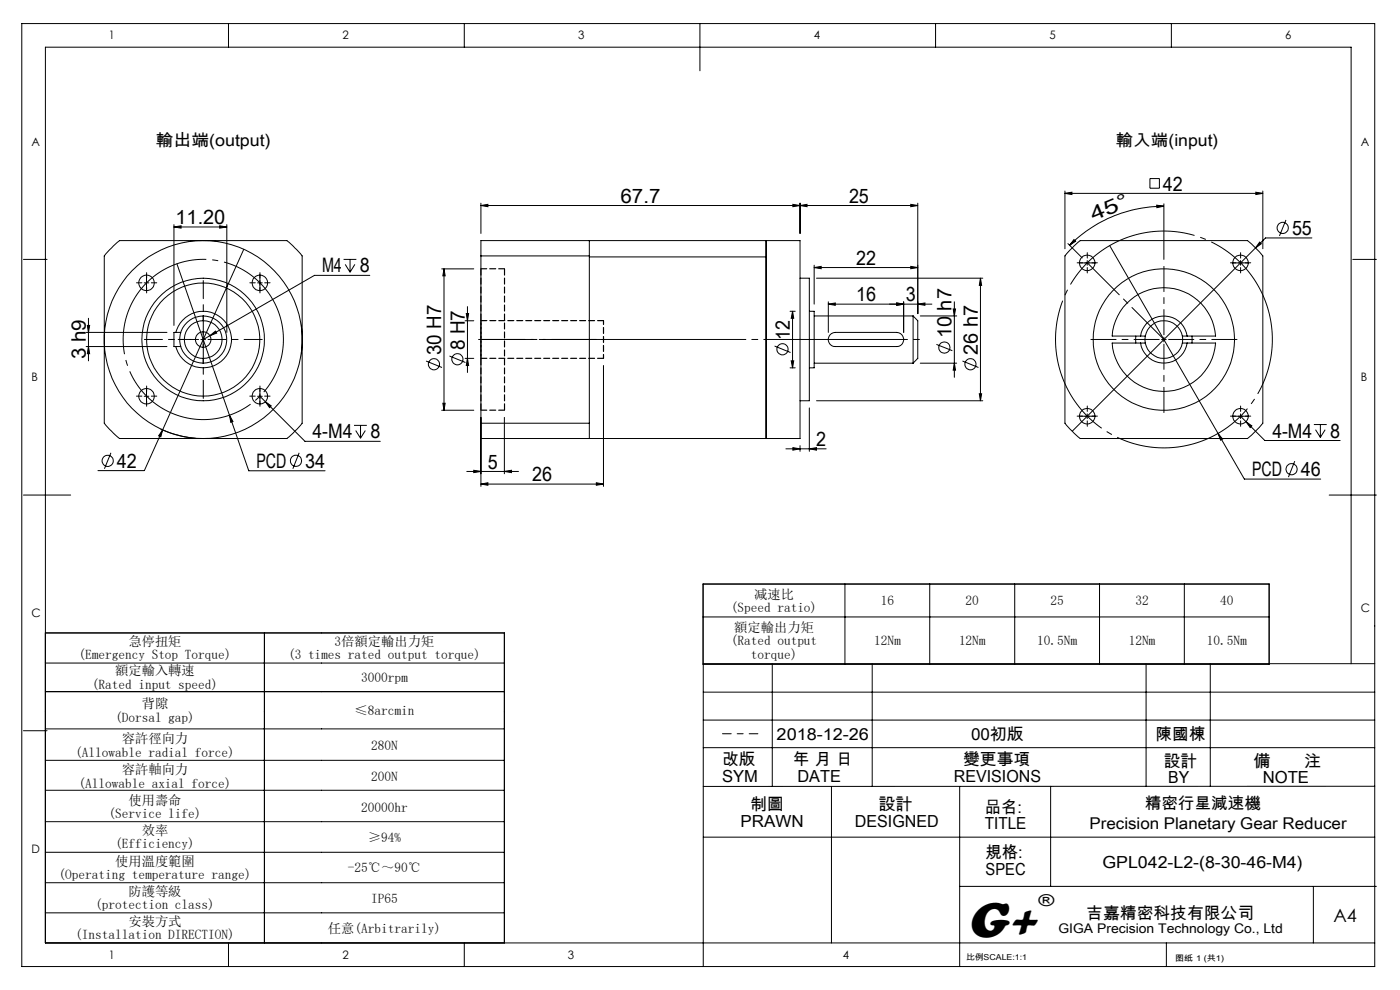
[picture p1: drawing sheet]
<svg xmlns="http://www.w3.org/2000/svg" width="297mm" height="210mm" viewBox="0 0 297 210" stroke-linecap="round" stroke-linejoin="round" font-family="sans-serif">
<g fill="none" stroke="#000" stroke-width=".21">
<path d="M4.6 5h287v200h-287zM48.5 5v5M98.5 5v5M148.5 5v10M198.5 5v5M248.5 5v5M243.9 37.9h2.1v2h-2.1zM5 55h5M23.2 53l2.2-2h35.5l1.3 1.2 1.9 2.1v35.5l-1.1 1.3-2.1 1.9h-35.5l-1.3-1.1-2-2.1v-35.5zM30.6 60h1M31.1 58.3a1.66 1.66 0 0 1 1.6 1.7 1.66 1.66 0 0 1-1.6 1.7M31.1 58.3a1.66 1.66 0 0 0-1.7 1.7 1.66 1.66 0 0 0 1.7 1.7"/>
<path d="M31.1 58.3v3.4M36.9 48.1l1.5-.2v.5zM36.9 47.7v21.3M36.9 48.1h11.2M37.5 56l15.3 43.9h16.2M46.6 47.9l1.5 .2-1.5 .3zM48.1 47.7v22.8M51.7 52.9l-21.1 46.9h-9.8M54.6 60h1M55.1 58.3a1.66 1.66 0 0 1 1.7 1.7 1.66 1.66 0 0 1-1.7 1.7M55.1 58.3a1.66 1.66 0 0 0-1.6 1.7 1.66 1.66 0 0 0 1.6 1.7M55.1 58.3v3.4"/>
<path d="M72.9 55h2.7M73.2 56.1l1.1 1.6M74.3 55v2.7M75.3 56.1l-1 1.6M78.5 58.4h-11.8l-22.2 12.8M93.7 57h6.8M94.2 57v30M94.2 57l.2 1.5h-.5zM102 54.3v-3.3h67.7v42h-67.7v-3.2h23M102 54.3v48.9M102 54.3h23M102 43.6l1.5-.3v.5z"/>
<path d="M102 43.1v6.4M102 43.6h92.7M125 51v3.3M125 54.5h37.5M125 54.3v35.5M162.5 51v42zM168.2 43.3l1.5 .3-1.5 .2zM169.7 59h2v26h-2M169.7 43.6l1.5-.3v.5zM169.7 43.1v6.4M172.7 56.8l1.5-.3v.5zM172.7 56.3v8.2"/>
<path d="M172.7 56.8h22M173.2 59h35.3M193.2 43.3l1.5 .3-1.5 .2zM193.2 56.5l1.5 .3-1.5 .2zM194.7 43.1v23.4M208 59l.2 1.5h-.4zM208 59v26M225.9 41l1.5-.2v.5zM225.9 40.5v12.3M225.9 41h42M226.6 51.7l3 3M227 53l2.2-2h35.5l.8 .8 2.4 2.5v35.5l-.7 .9-2.5 2.3h-35.5l-1.3-1.1-2-2.1v-35.5z"/>
<path d="M227.8 50.8l.4 .4-1.3 .8zM229 55.8a1.66 1.66 0 0 1 1.6-1.7 1.66 1.66 0 0 1 1.7 1.7M229 55.8a1.66 1.66 0 0 0 1.6 1.6 1.66 1.66 0 0 0 1.7-1.6M229 55.8h3.3M230.6 55.3v1M235.4 52.1l28.6 49.5h16.2M245.4 43.5l1.5 .2-1.5 .4zM246.9 43.7a28.3 28.3 0 0 0-20 8.3M246.9 43.2v11.8M261.5 55.8a1.66 1.66 0 0 0 1.7 1.6 1.66 1.66 0 0 0 1.6-1.6M261.5 55.8a1.66 1.66 0 0 1 1.7-1.7 1.66 1.66 0 0 1 1.6 1.7M261.5 55.8h3.3"/>
<path d="M263.2 55.3v1M266.4 40.8l1.5 .2-1.5 .3zM267.2 51.4l.4 .3-1.3 .9zM267.9 40.5v12.3M272.8 46.7l-1.4 3.4M278.3 50.5h-9.8l-41 41M287 55h5M18.3 73.5h17.1M18.3 70.5h17.1M18.5 69h.5l-.2 1.5zM18.8 73.5l.2 1.5h-.5zM18.8 67.5v9"/>
<path d="M37.3 70.5a6 6 0 0 1 9.2-3.4 6 6 0 0 1 0 9.8 6 6 0 0 1-9.2-3.4M38.3 70.5h-1.4v3h1.4M42.6 72h1M43.1 67a5 5 0 0 1 5 5 5 5 0 0 1-5 5M43.1 68a4 4 0 0 1 4 4 4 4 0 0 1-4 4M43.1 70.4a1.66 1.66 0 0 1 1.7 1.6 1.66 1.66 0 0 1-1.7 1.7M43.1 70.4a1.66 1.66 0 0 0-1.6 1.6 1.66 1.66 0 0 0 1.6 1.7M43.1 68a4 4 0 0 0-4 4 4 4 0 0 0 4 4M43.1 67a5 5 0 0 0-5 5 5 5 0 0 0 5 5M43.1 67v1M43.1 70.4v3.3M43.1 76v1"/>
<path d="M44.5 71.2l1.2-1 .3 .5zM44.5 71.2l-1.4 .8M90.4 76.6l3.4 1.4M95.4 75.5l3.3 1.4M98.7 76h1.8M98.7 68h1.8M98.9 66.5h.5l-.2 1.5zM99.2 65v14M99.2 76l.2 1.5h-.5zM128 77.5v25.7M164.3 73.4l3.4 1.4M167.6 78h1.1"/>
<path d="M167.6 66h1.1M167.9 76.5h.5l-.3 1.5zM168.1 66l.3 1.5h-.5zM168.1 66v12M171.7 66h1v12h-1M172.7 77h21M172.7 67h21M175.7 64.5l1.5-.2v.5zM175.7 64v6.5M176.1 71l.3-.2 .8-.3h13a1.5 1.5 0 0 1 1.5 1.5 1.5 1.5 0 0 1-1.5 1.5h-13a1.5 1.5 0 0 1-1.4-.9 1.5 1.5 0 0 1 .3-1.6zM190.2 64.3l1.5 .2-1.5 .3zM191.7 64v6.5"/>
<path d="M193.7 67v10M193.7 67l1 1v8l-1 1M194.7 64.5l1.5-.2v.5zM195.2 77h7.8M195.2 67h7.8M197.7 64.5h-22M198.6 73.1l3.4 1.3M202.2 65.5h.5l-.2 1.5zM202.5 77l.2 1.5h-.5zM202.5 64v16M204.2 76.6l3.4 1.4M240.9 71.3v1.5"/>
<path d="M242 71.3a5 5 0 0 1 4.9-4.3 5 5 0 0 1 4.9 4.3M242 71.3h-6.1a11 11 0 0 1 11-10.3 11 11 0 0 1 11 10.3h-6.1M242 72.8a5 5 0 0 0 4.9 4.2 5 5 0 0 0 4.9-4.2M242 72.8h-6.1a11 11 0 0 0 11 10.2 11 11 0 0 0 11-10.2h-6.1M242 72.8h1M242 71.3h1M243 72.8a4 4 0 0 0 3.9 3.2 4 4 0 0 0 3.9-3.2M243 71.3a4 4 0 0 1 3.9-3.3 4 4 0 0 1 3.9 3.3M243 71.3v1.5M246.4 72h1M246.9 71.5v1M250.8 72.8h1"/>
<path d="M250.8 71.3h1M250.8 71.3v1.5M252.9 71.3v1.5M23.5 96.1l-1.3 3.3M30.6 84.1h1M31.1 82.4a1.64 1.64 0 0 1 1.6 1.6 1.64 1.64 0 0 1-1.6 1.7M31.1 82.4a1.64 1.64 0 0 0-1.7 1.6 1.64 1.64 0 0 0 1.7 1.7M31.1 82.4v3.3M34 91a22.4 22.4 0 0 0 7.6 2M34.5 91.2l-.4 1.5-.4-.2zM48.7 88.1l.7 1.3-.4 .2zM54.6 84.1h1"/>
<path d="M55.1 82.4a1.64 1.64 0 0 1 1.7 1.6 1.64 1.64 0 0 1-1.7 1.7M55.1 82.4a1.64 1.64 0 0 0-1.6 1.6 1.64 1.64 0 0 0 1.6 1.7M55.1 82.4v3.3M55.1 84.1l9.6 9.5h16M56.3 85.2l1.2 .9-.3 .4zM63.5 96.1l-1.4 3.3M75.1 90.2h2.7M75.5 91.3l1 1.6M76.5 90.2v2.7M77.5 91.3l-1 1.6M93.7 87h6.8M93.9 85.5h.5l-.2 1.5z"/>
<path d="M100.5 99.8l1.5 .2-1.5 .3zM107 88.5v12M125 89.8v3.2M166.7 95.2h8.6M168.2 95l1.5 .2-1.5 .3zM169.7 94.5v1.2M171.7 95.2l1.5-.2v.5zM171.7 86.5v9.2M173.2 85h35.3M207.8 83.5h.4l-.2 1.5zM229 88.3a1.66 1.66 0 0 0 1.6 1.6 1.66 1.66 0 0 0 1.7-1.6M229 88.3a1.66 1.66 0 0 1 1.6-1.7 1.66 1.66 0 0 1 1.7 1.7"/>
<path d="M229 88.3h3.3M230.6 87.8v1M258.4 92l1 1.1-.5 .3zM261.5 88.3a1.66 1.66 0 0 0 1.7 1.6 1.66 1.66 0 0 0 1.6-1.6M261.5 88.3a1.66 1.66 0 0 1 1.7-1.7 1.66 1.66 0 0 1 1.6 1.7M261.5 88.3h3.3M263.2 87.8v1M263.2 88.3l5.1 5.1h16M264.3 89.5l1.3 .8-.4 .4zM274.7 97.8l-1.4 3.4M278.7 90.1h2.7M279.1 91.1l1 1.7"/>
<path d="M280.1 90.1v2.7M281.1 91.1l-1 1.7M5 105h10M99 100h11M102 102.7l1.5-.3v.5zM102 102.7h26M107 100l1.5-.2v.5zM126.5 102.4l1.5 .3-1.5 .2zM282 105h10M9.6 134.3h97.4v65.7M56.1 134.3v65.7M149.2 123.9h120v17h-120z"/>
<path d="M149.2 130.9h120M179.2 123.9v17M197.2 123.9v17M215.3 123.9v17M233.3 123.9v17M251.2 123.9v17M5 155h5M9.6 140.6h97.4M9.6 146.7h97.4M9.6 154.6h97.4M149.2 152.7h142.4M149.2 146.8h142.4"/>
<path d="M149.2 158.6h142.4M163.8 140.8v26M185 140.8v26M243.1 140.8v26M256.8 140.8v26M286.6 140.8v-130.8h-277v190h282M291.6 140.8h-142.4v64.2M9.6 161.3h97.4M9.6 167.6h97.4M9.6 174.3h97.4M149.2 177.6h142.4M176.4 166.8v33.2"/>
<path d="M203.6 166.8v38.2M222.9 166.8v21.2M291.6 166.8h-142.4M9.6 180.8h97.4M9.6 187.2h97.4M9.6 193.6h97.4M203.6 188h88.4M278.6 188v12M48.5 200v5M98.5 200v5M247.4 200v5"/>
<circle cx="272.1" cy="48.4" r="1.18"/>
<circle cx="43.1" cy="72" r="21"/>
<circle cx="43.1" cy="72" r="12"/>
<circle cx="43.1" cy="72" r="13"/>
<circle cx="92.1" cy="77.3" r="1.18"/>
<circle cx="97" cy="76.2" r="1.18"/>
<circle cx="166" cy="74.1" r="1.19"/>
<circle cx="200.3" cy="73.7" r="1.19"/>
<circle cx="205.9" cy="77.3" r="1.18"/>
<circle cx="246.9" cy="72" r="15"/>
<circle cx="22.8" cy="97.7" r="1.18"/>
<circle cx="62.8" cy="97.7" r="1.19"/>
<circle cx="274" cy="99.5" r="1.19"/>
</g>
<path d="M59.4 67a17 17 0 0 0-28.4-6.9 17 17 0 0 0 7.5 28.3 17 17 0 0 0 21.2-20.2l-.3-1.2" fill="none" stroke="#000" stroke-width=".21" stroke-dasharray="30.5 1.3 1.3 1.3" stroke-dashoffset="13.3" stroke-linecap="butt"/>
<path d="M268.9 65.3a23 23 0 0 0-38.5-9.3 23 23 0 0 0 10.5 38.2 23 23 0 0 0 28.4-27.6l-.4-1.3" fill="none" stroke="#000" stroke-width=".21" stroke-dasharray="30.5 1.3 1.3 1.3" stroke-dashoffset="11.6" stroke-linecap="butt"/>
<path d="M36.4 72h4" fill="none" stroke="#000" stroke-width=".21" stroke-dasharray="30.5 1.3 1.3 1.3" stroke-dashoffset="30.4"/>
<g fill="none" stroke="#000" stroke-width=".21" stroke-dasharray="30.5 1.3 1.3 1.3">
<path d="M30.1 60h-1.1M31.1 59v-1.2M32.1 60h1.2M54.1 60h-1.1M55.1 59v-1.2M56.1 60h1.2M229.7 55.7h-1.2M230.7 54.7v-1.1M230.7 56.7v1.2M231.7 55.7h1.1M262.2 55.7h-1.2M263.2 54.7v-1.1"/>
<path d="M263.2 56.7v1.2M264.2 55.7h1.1M31.1 61v1.1M55.1 61v1.1M30.1 84h-1.1M31.1 83v-1.1M31.1 85v1.2M32.1 84h1.2M54.1 84h-1.1M55.1 83v-1.1M55.1 85v1.2M56.1 84h1.2"/>
<path d="M229.7 88.3h-1.2M230.7 87.3v-1.2M230.7 89.3v1.1M231.7 88.3h1.1M262.2 88.3h-1.2M263.2 87.3v-1.2M263.2 89.3v1.1M264.2 88.3h1.1"/>
</g>
<path d="M42.1 72h-11.5M43.1 71v-11.5M43.1 73v11.5M44.1 72h11.5" fill="none" stroke="#000" stroke-width=".21" stroke-dasharray="30.5 1.3 1.3 1.3" stroke-dashoffset="26.6"/>
<path d="M245.9 72h-14.5M246.9 71v-14.5M246.9 73v14.5M247.9 72h14.5" fill="none" stroke="#000" stroke-width=".21" stroke-dasharray="30.5 1.3 1.3 1.3" stroke-dashoffset="25.1"/>
<path d="M125 72h-23.5" fill="none" stroke="#000" stroke-width=".21" stroke-dasharray="30.5 1.3 1.3 1.3" stroke-dashoffset="20.6"/>
<path d="M195.2 72h-70.2" fill="none" stroke="#000" stroke-width=".21" stroke-dasharray="30.5 1.3 1.3 1.3" stroke-dashoffset="-2.7"/>
<path d="M102 72h26" fill="none" stroke="#000" stroke-width=".21" stroke-dasharray="30.5 1.3 1.3 1.3" stroke-dashoffset="19.4"/>
<path d="M230.7 55.7l16.2 16.3" fill="none" stroke="#000" stroke-width=".21" stroke-dasharray="30.5 1.3 1.3 1.3" stroke-dashoffset="20.9"/>
<path d="M153.3 155.6h7.5" fill="none" stroke="#000" stroke-width=".21" stroke-dasharray="30.5 1.3 1.3 1.3" stroke-dashoffset="28.6"/>
<path d="M102 57h5M102 76h26M102 68h26M102 87h5" fill="none" stroke="#000" stroke-width=".25" stroke-dasharray="1.3 .6"/>
<path d="M102 87v-30M107 87v-30" fill="none" stroke="#000" stroke-width=".25" stroke-dasharray="1.3 .6" stroke-dashoffset="-.1"/>
<path d="M102 76v-8M128 76v-8" fill="none" stroke="#000" stroke-width=".25" stroke-dasharray="1.3 .6" stroke-dashoffset=".4"/>
<g fill="#000">
<path d="M102 43.6l1.5-.3v.5zM168.2 43.3l1.5 .3-1.5 .2zM169.7 43.6l1.5-.3v.5zM193.2 43.3l1.5 .3-1.5 .2zM175.7 64.5l1.5-.2v.5zM190.2 64.3l1.5 .2-1.5 .3zM168.2 95l1.5 .2-1.5 .3zM171.7 95.2l1.5-.2v.5zM36.9 48.1l1.5-.2v.5zM46.6 47.9l1.5 .2-1.5 .3zM56.3 85.2l.9 1.3 .3-.4zM44.5 71.2l1.5-.5-.3-.5zM34.5 91.2l-.8 1.3 .4 .2zM225.9 41l1.5-.2v.5zM266.4 40.8l1.5 .2-1.5 .3zM267.2 51.4l-.9 1.2 1.3-.9zM264.3 89.5l.9 1.2 .4-.4z"/>
<path d="M193.2 56.5l1.5 .3-1.5 .2zM172.7 56.8l1.5-.3v.5zM194.7 64.5l1.5-.2v.5zM190.2 64.3l1.5 .2-1.5 .3z"/>
<path d="M245.4 43.5l1.5 .2-1.5 .4zM227.8 50.8l.4 .4-1.3 .8z"/>
<path d="M202.5 77l.2 1.5h-.5zM202.2 65.5h.5l-.2 1.5zM207.8 83.5h.4l-.2 1.5zM208 59l.2 1.5h-.4zM167.9 76.5h.5l-.3 1.5zM168.1 66l.3 1.5h-.5zM18.8 73.5l.2 1.5h-.5zM18.5 69h.5l-.2 1.5z"/>
<path d="M93.9 85.5h.5l-.2 1.5zM94.2 57l.2 1.5h-.5zM99.2 76l.2 1.5h-.5zM98.9 66.5h.5l-.2 1.5z"/>
<path d="M100.5 99.8l1.5 .2-1.5 .3zM107 100l1.5-.2v.5zM102 102.7l1.5-.3v.5zM126.5 102.4l1.5 .3-1.5 .2zM48.7 88.1l.3 1.5 .4-.2zM258.4 92l.5 1.4 .5-.3z"/>
</g>
<text font-size="11" x="205.1" y="198.7">G+</text>
<g font-size="4.2">
<text x="246.7" y="40.4">42</text>
<text x="37.2" y="47.5">11.20</text>
<text x="131.6" y="43">67.7</text>
<text x="180.1" y="43">25</text>
<text x="232" y="47" transform="rotate(-23 232 47)">4 5 °</text>
<text x="274.1" y="49.9">55</text>
<text x="68.3" y="57.8">M4</text>
<text x="76.4" y="57.8">8</text>
<text x="181.6" y="56.1">22</text>
<text x="181.6" y="63.9">16</text>
<text x="192.2" y="63.9">3</text>
<text x="201.9" y="71.7" transform="rotate(-90 201.9 71.7)">10 h7</text>
<text x="18.2" y="76.2" transform="rotate(-90 18.2 76.2)">3 h9</text>
<text x="93.6" y="75.3" transform="rotate(-90 93.6 75.3)">30 H7</text>
<text x="98.6" y="74.2" transform="rotate(-90 98.6 74.2)">8 H7</text>
<text x="167.5" y="72.1" transform="rotate(-90 167.5 72.1)">12</text>
<text x="207.4" y="75.3" transform="rotate(-90 207.4 75.3)">26 h7</text>
<text x="66.3" y="93">4-M4</text>
<text x="78.6" y="93">8</text>
<text x="173.2" y="94.6">2</text>
<text x="269.9" y="92.8">4-M4</text>
<text x="282.2" y="92.8">8</text>
<text x="24.8" y="99.3">42</text>
<text x="54.4" y="99.2">PCD</text>
<text x="64.8" y="99.2">34</text>
<text x="103.5" y="99.4">5</text>
<text x="265.6" y="101">PCD</text>
<text x="276" y="101">46</text>
<text x="112.9" y="102.1">26</text>
</g>
<text font-size="3.9" x="282.9" y="195.5">A4</text>
<g font-size="3.5">
<text x="33" y="31">輸出端(output)</text>
<text x="236.7" y="31">輸入端(input)</text>
<text x="164.8" y="157">2018-12-26</text>
<text x="206" y="157">00初版</text>
<text x="245.2" y="157">陳國棟</text>
<text x="153.2" y="162.3">改版</text>
<text x="153.2" y="165.8">SYM</text>
<text x="168.2" y="162.3">年 月 日</text>
<text x="169.2" y="165.8">DATE</text>
<text x="202.4" y="165.8">REVISIONS</text>
<text x="204.3" y="162.3">變更事項</text>
<text x="246.9" y="162.6">設計</text>
<text x="247.9" y="166.1">BY</text>
<text x="265.9" y="162.6">備</text>
<text x="267.9" y="166.1">NOTE</text>
<text x="276.6" y="162.6">注</text>
<text x="159.1" y="171.9">制圖</text>
<text x="186.4" y="171.9">設計</text>
<text x="208.9" y="172.4">品名:</text>
<text x="157.1" y="175.4">PRAWN</text>
<text x="181.3" y="175.4">DESIGNED</text>
<text x="208.9" y="175.9">TITLE</text>
<text x="209.1" y="182.1">規格:</text>
<text x="209.1" y="185.6">SPEC</text>
<text x="233.9" y="184.2">GPL042-L2-(8-30-46-M4)</text>
<text x="220.3" y="192.2">®</text>
<text x="230.5" y="194.8">吉嘉精密科技有限公司</text>
</g>
<g font-size="3.4">
<text x="242.9" y="171.6">精密行星減速機</text>
<text x="231.1" y="175.9">Precision Planetary Gear Reducer</text>
</g>
<g font-size="2.8">
<text x="155" y="129.8">(Speed ratio)</text>
<text x="160" y="127">减速比</text>
<text x="186.9" y="128.4">16</text>
<text x="204.9" y="128.4">20</text>
<text x="222.9" y="128.4">25</text>
<text x="240.9" y="128.4">32</text>
<text x="258.9" y="128.4">40</text>
<text x="27.2" y="137">急停扭矩</text>
<text x="71" y="137">3倍額定輸出力矩</text>
<text x="155" y="136.9">(Rated output</text>
<text x="155.7" y="134.1">額定輸出力矩</text>
<text x="185.4" y="136.9">12Nm</text>
<text x="203.4" y="136.9">12Nm</text>
<text x="220" y="136.9">10.5Nm</text>
<text x="239.4" y="136.9">12Nm</text>
<text x="256" y="136.9">10.5Nm</text>
<text x="16.7" y="139.8">(Emergency Stop Torque)</text>
<text x="24.4" y="143.3">額定輸入轉速</text>
<text x="61.1" y="139.8">(3 times rated output torque)</text>
<text x="159.3" y="139.7">torque)</text>
<text x="19.5" y="146.1">(Rated input speed)</text>
<text x="76.6" y="144.7">3000rpm</text>
<text x="24.4" y="153.1">(Dorsal gap)</text>
<text x="30.1" y="150.2">背隙</text>
<text x="75.2" y="151.7">≤8arcmin</text>
<text x="16" y="160.5">(Allowable radial force)</text>
<text x="25.8" y="157.7">容許徑向力</text>
<text x="78.7" y="159.1">280N</text>
<text x="16.7" y="167">(Allowable axial force)</text>
<text x="25.8" y="164.2">容許軸向力</text>
<text x="78.7" y="165.6">200N</text>
<text x="23" y="173.6">(Service life)</text>
<text x="27.2" y="170.7">使用壽命</text>
<text x="76.6" y="172.2">20000hr</text>
<text x="24.4" y="180">(Efficiency)</text>
<text x="30.1" y="177.1">效率</text>
<text x="78" y="178.5">≥94%</text>
<text x="24.4" y="183.6">使用溫度範圍</text>
<text x="73.8" y="185">-25℃～90℃</text>
<text x="12.4" y="186.4">(Operating temperature range)</text>
<text x="27.2" y="190">防護等級</text>
<text x="78.7" y="191.4">IP65</text>
<text x="20.2" y="192.9">(protection class)</text>
<text x="27.2" y="196.4">安裝方式</text>
<text x="69.6" y="197.8">任意(Arbitrarily)</text>
<text x="224.5" y="197.8">GIGA Precision Technology Co., Ltd</text>
<text x="16" y="199.2">(Installation DIRECTION)</text>
</g>
<g font-size="2.5">
<text x="23.1" y="8.4">1</text>
<text x="72.7" y="8.4">2</text>
<text x="122.7" y="8.4">3</text>
<text x="172.7" y="8.4">4</text>
<text x="222.7" y="8.4">5</text>
<text x="272.7" y="8.4">6</text>
<text x="6.7" y="30.9">A</text>
<text x="288.7" y="30.9">A</text>
<text x="6.7" y="80.9">B</text>
<text x="288.7" y="80.9">B</text>
<text x="6.7" y="130.9">C</text>
<text x="288.7" y="129.9">C</text>
<text x="6.7" y="180.9">D</text>
<text x="23.1" y="203.4">1</text>
<text x="72.7" y="203.4">2</text>
<text x="120.5" y="203.4">3</text>
<text x="178.8" y="203.4">4</text>
</g>
<g font-size="1.7">
<text x="204.9" y="203.7">比例SCALE:1:1</text>
<text x="249.3" y="203.8">图纸 1 (共1)</text>
</g>
</svg>
